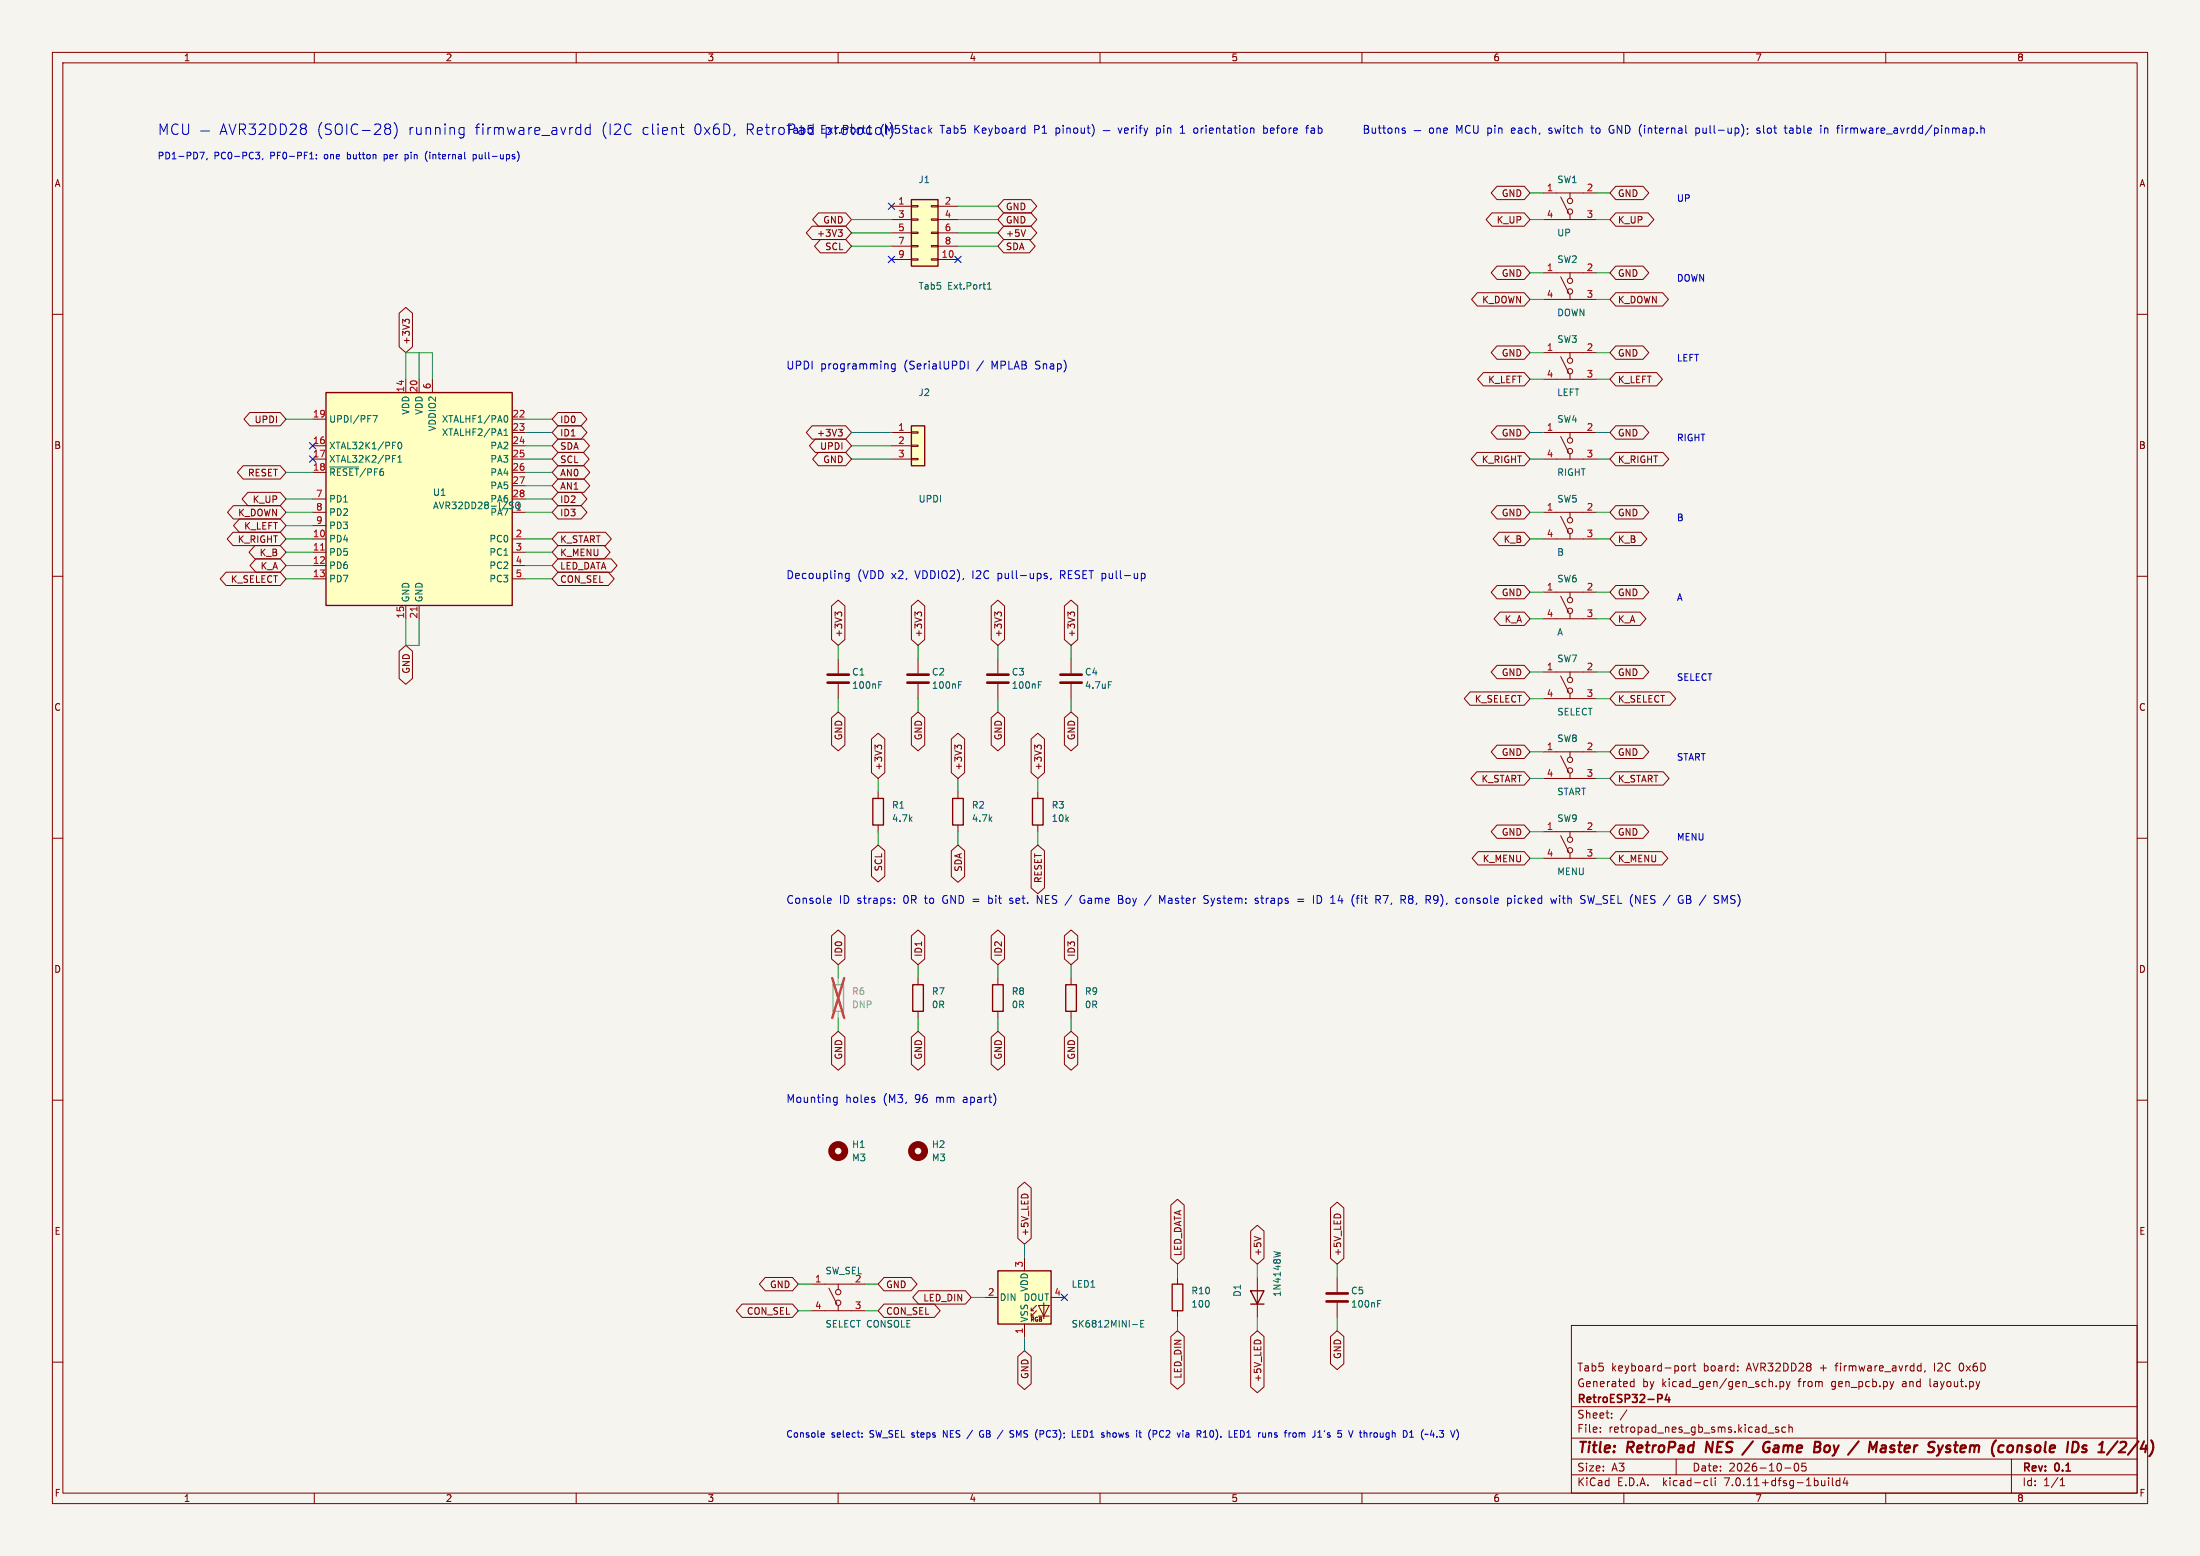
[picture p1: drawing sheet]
<svg xmlns="http://www.w3.org/2000/svg" width="420mm" height="297mm" viewBox="0 0 420 297" stroke-linecap="round" stroke-linejoin="round" font-family="sans-serif">
<path d="M0 0h420v297h-420z" fill="#f5f4ef" stroke="#f5f4ef" stroke-width=".19"/>
<g fill="none" stroke="#840000" stroke-width=".19">
<path d="M10 10h400v277h-400zM12 12h396v273h-396zM60 10v2M110 10v2M160 10v2M210 10v2M260 10v2M310 10v2M360 10v2M170.2 39.4h3.8M174 39.2h1.3v.3h-1.3zM177.8 39.2h1.3v.3h-1.3z"/>
<path d="M179.1 39.4h3.8M191.6 38.1h5.2l1.1 1.3-1.1 1.2h-5.2l-1.1-1.2zM285.8 35.6h5.2l1.1 1.2-1.1 1.3h-5.2l-1.1-1.3zM294.6 36.8h10.2M297.9 37.6l1.6 3M299.7 36.8v1M308.5 35.6h5.2l1.1 1.2-1.1 1.3h-5.2l-1.2-1.3zM10 60h2M76.2 59.8l1.3-1.1 1.2 1.1v6.4l-1.2 1.1-1.3-1.1zM155 43.2h6.4l1.2 1.3-1.2 1.2h-6.4l-1.1-1.2zM156.2 40.6h5.2l1.2 1.3-1.2 1.3h-5.2l-1.1-1.3zM156.6 45.7h4.8l1.2 1.3-1.2 1.3h-4.8l-1.1-1.3z"/>
<path d="M160 43.9h.8l-.4 .4M160.5 44.3l.3 .3v.3l-.3 .2M170.2 49.5h3.8M170.2 41.9h3.8M170.2 44.5h3.8M170.2 47h3.8M174 49.4h1.3v.3h-1.3zM174 46.9h1.3v.2h-1.3zM174 44.3h1.3v.3h-1.3zM174 41.8h1.3v.2h-1.3zM177.8 49.4h1.3v.3h-1.3zM177.8 46.9h1.3v.2h-1.3z"/>
<path d="M177.8 44.3h1.3v.3h-1.3zM177.8 41.8h1.3v.2h-1.3zM179.1 49.5h3.8M179.1 41.9h3.8M179.1 44.5h3.8M179.1 47h3.8M191.6 45.7h4.9l1.1 1.3-1.1 1.3h-4.9l-1.1-1.3zM191.6 43.2h5.2l1.1 1.3-1.1 1.2h-5.2l-1.1-1.2zM191.6 40.6h5.2l1.1 1.3-1.1 1.3h-5.2l-1.1-1.3zM195.8 43.9l-.4 1.2M282 55.9h9l1.1 1.3-1.1 1.2h-9l-1.1-1.2zM284.8 40.6h6.2l1.1 1.3-1.1 1.3h-6.2l-1.1-1.3z"/>
<path d="M285.8 50.8h5.2l1.1 1.3-1.1 1.2h-5.2l-1.1-1.2zM294.6 41.9h10.2M294.6 57.2h10.2M294.6 52.1h10.2M297.9 52.8l1.6 3.1M299.7 40.9v1M299.7 52.1v1M299.7 56.1v1.1M308.5 55.9h8.9l1.1 1.3-1.1 1.2h-8.9l-1.2-1.2zM308.5 40.6h6.1l1.1 1.3-1.1 1.3h-6.1l-1.2-1.3zM308.5 50.8h5.2l1.1 1.3-1.1 1.2h-5.2l-1.2-1.2zM408 60h2"/>
<path d="M47.7 78.7h5.8l1.1 1.3-1.1 1.3h-5.8l-1.1-1.3zM77.4 61.4l-.5-.5v.8M77.4 61.2l.2-.3h.3l.2 .3M77.5 72.4v2.5M80 72.4v2.5M82.5 72.4v2.5M106.5 78.7h4.4l1.2 1.3-1.2 1.3h-4.4l-1.1-1.3zM283.2 71.1h7.8l1.1 1.3-1.1 1.3h-7.8l-1.1-1.3zM285.8 66h5.2l1.1 1.3-1.1 1.3h-5.2l-1.1-1.3zM294.6 72.4h10.2M294.6 67.3h10.2M297.9 68.1l1.6 3"/>
<path d="M299.7 67.3v1M299.7 71.4v1M308.5 66h5.2l1.1 1.3-1.1 1.3h-5.2l-1.2-1.3zM308.5 71.1h7.8l1.1 1.3-1.1 1.3h-7.8l-1.2-1.3zM44.5 96.5h9l1.1 1.3-1.1 1.3h-9l-1.1-1.3zM45.7 99.1h7.8l1.1 1.2-1.1 1.3h-7.8l-1.1-1.3zM46.4 88.9h7.1l1.1 1.3-1.1 1.2h-7.1l-1.1-1.2zM47.3 94h6.2l1.1 1.3-1.1 1.2h-6.2l-1.1-1.2zM59.7 97.8h2.5M59.7 85.1h2.5M59.7 87.6h2.5M59.7 90.2h2.5"/>
<path d="M59.7 80h2.5M59.7 95.3h2.5M97.8 97.8h2.5M97.8 85.1h2.5M97.8 87.6h2.5M97.8 90.2h2.5M97.8 80h2.5M97.8 82.6h2.5M97.8 92.7h2.5M97.8 95.3h2.5M106.5 81.3h4.4l1.2 1.3-1.2 1.2h-4.4l-1.1-1.2zM106.5 83.8h4.9l1.1 1.3-1.1 1.3h-4.9l-1.1-1.3z"/>
<path d="M106.5 91.4h5l1.1 1.3-1.1 1.3h-5l-1.1-1.3zM106.5 86.4h4.9l1.1 1.2-1.1 1.3h-4.9l-1.1-1.3zM106.5 96.5h4.4l1.2 1.3-1.2 1.3h-4.4l-1.1-1.3zM106.5 88.9h5l1.1 1.3-1.1 1.2h-5l-1.1-1.2zM106.5 94h4.4l1.2 1.3-1.2 1.2h-4.4l-1.1-1.2zM155 81.3h6.4l1.2 1.3-1.2 1.2h-6.4l-1.1-1.2zM155.6 83.8h5.8l1.2 1.3-1.2 1.3h-5.8l-1.1-1.3zM156.2 86.4h5.2l1.2 1.2-1.2 1.3h-5.2l-1.1-1.3zM160 82h.8l-.4 .4M160.5 82.4l.3 .3v.3l-.3 .2M170.2 85.1h3.8M170.2 87.6h3.8"/>
<path d="M170.2 82.6h3.8M174 87.5h1.3v.3h-1.3zM174 85h1.3v.2h-1.3zM174 82.4h1.3v.3h-1.3zM282 86.4h9l1.1 1.2-1.1 1.3h-9l-1.1-1.3zM285.8 96.5h5.2l1.1 1.3-1.1 1.3h-5.2l-1.1-1.3zM285.8 81.3h5.2l1.1 1.3-1.1 1.2h-5.2l-1.1-1.2zM294.6 97.8h10.2M294.6 87.6h10.2M294.6 82.6h10.2M297.9 98.6l1.6 3M297.9 83.3l1.6 3.1"/>
<path d="M299.7 82.6v1M299.7 86.6v1M299.7 97.8v1M308.5 96.5h5.2l1.1 1.3-1.1 1.3h-5.2l-1.2-1.3zM308.5 86.4h9l1.1 1.2-1.1 1.3h-9l-1.2-1.3zM308.5 81.3h5.2l1.1 1.3-1.1 1.2h-5.2l-1.2-1.2zM10 110h2M43.2 109.2h10.3l1.1 1.3-1.1 1.3h-10.3l-1.2-1.3zM44.5 101.6h9l1.1 1.3-1.1 1.2h-9l-1.1-1.2zM48.7 104.1h4.8l1.1 1.3-1.1 1.3h-4.8l-1.2-1.3zM48.8 106.7h4.7l1.1 1.3-1.1 1.2h-4.7l-1.1-1.2zM59.7 102.9h2.5"/>
<path d="M59.7 105.4h2.5M59.7 108h2.5M59.7 110.5h2.5M59.7 100.3h2.5M77.5 115.6v2.5M80 115.6v2.5M97.8 102.9h2.5M97.8 105.4h2.5M97.8 108h2.5M97.8 110.5h2.5M106.5 104.1h8.9l1.1 1.3-1.1 1.3h-8.9l-1.1-1.3zM106.5 101.6h9.1l1.1 1.3-1.1 1.2h-9.1l-1.1-1.2z"/>
<path d="M106.5 106.7h10.2l1.1 1.3-1.1 1.2h-10.2l-1.1-1.2zM106.5 109.2h9.6l1.2 1.3-1.2 1.3h-9.6l-1.1-1.3zM158.7 115.7l1.3-1.1 1.3 1.1v6.4l-1.3 1.1-1.3-1.1zM159.9 117.1l.2-.3h.3l.3 .3M159.9 117.2l-.5-.4v.8M174 115.7l1.3-1.1 1.2 1.1v6.4l-1.2 1.1-1.3-1.1zM175.1 117.1l.3-.3h.3l.2 .3M175.1 117.2l-.4-.4v.8M189.2 115.7l1.3-1.1 1.3 1.1v6.4l-1.3 1.1-1.3-1.1zM190.4 117.1l.2-.3h.3l.3 .3M190.4 117.2l-.5-.4v.8M203.2 115.7l1.3-1.1 1.2 1.1v6.4l-1.2 1.1-1.3-1.1z"/>
<path d="M204.4 117.2l-.5-.4v.8M204.4 117.1l.2-.3h.3l.2 .3M285.8 111.8h5.2l1.1 1.2-1.1 1.3h-5.2l-1.1-1.3zM286.1 101.6h4.9l1.1 1.3-1.1 1.2h-4.9l-1.1-1.2zM286.3 116.8h4.7l1.1 1.3-1.1 1.3h-4.7l-1.1-1.3zM294.6 102.9h10.2M294.6 118.1h10.2M294.6 113h10.2M297.9 113.8l1.6 3M299.7 101.9v1M299.7 113v1M299.7 117.1v1"/>
<path d="M308.5 101.6h4.8l1.1 1.3-1.1 1.2h-4.8l-1.2-1.2zM308.5 111.8h5.2l1.1 1.2-1.1 1.3h-5.2l-1.2-1.3zM308.5 116.8h4.6l1.1 1.3-1.1 1.3h-4.6l-1.2-1.3zM408 110h2M76.2 124.3l1.3-1.1 1.2 1.1v5.2l-1.2 1.1-1.3-1.1zM158.7 137l1.3-1.1 1.3 1.1v5.2l-1.3 1.1-1.3-1.1zM160 125.7v2.8M160 130.6v2.8M174 137l1.3-1.1 1.2 1.1v5.2l-1.2 1.1-1.3-1.1zM175.3 125.7v2.8M175.3 130.6v2.8M189.2 137l1.3-1.1 1.3 1.1v5.2l-1.3 1.1-1.3-1.1z"/>
<path d="M190.5 125.7v2.8M190.5 130.6v2.8M203.2 137l1.3-1.1 1.2 1.1v5.2l-1.2 1.1-1.3-1.1zM204.5 125.7v2.8M204.5 130.6v2.8M280.6 132.1h10.4l1.1 1.3-1.1 1.2h-10.4l-1.1-1.2zM285.8 127h5.2l1.1 1.3-1.1 1.2h-5.2l-1.1-1.2zM294.6 133.4h10.2M294.6 128.3h10.2M297.9 129l1.6 3.1M299.7 128.3v1M299.7 132.3v1.1"/>
<path d="M308.5 132.1h10.3l1.1 1.3-1.1 1.2h-10.3l-1.2-1.2zM308.5 127h5.2l1.1 1.3-1.1 1.2h-5.2l-1.2-1.2zM10 160h2M166.4 141.1l1.2-1.1 1.3 1.1v6.4l-1.3 1.1-1.2-1.1zM167.5 142.5l.3-.3h.3l.2 .3M167.5 142.6l-.5-.4v.8M167.6 151.1v1.3M167.6 157.5v1.3M181.6 141.1l1.3-1.1 1.3 1.1v6.4l-1.3 1.1-1.3-1.1zM182.8 142.5l.2-.3h.3l.3 .3M182.8 142.6l-.5-.4v.8M182.9 151.1v1.3"/>
<path d="M182.9 157.5v1.3M196.8 141.1l1.3-1.1 1.3 1.1v6.4l-1.3 1.1-1.3-1.1zM198 142.6l-.5-.4v.8M198 142.5l.2-.3h.3l.3 .3M198.1 151.1v1.3M198.1 157.5v1.3M281.9 147.3h9.1l1.1 1.3-1.1 1.3h-9.1l-1.1-1.3zM285.8 157.5h5.2l1.1 1.3-1.1 1.2h-5.2l-1.1-1.2zM285.8 142.2h5.2l1.1 1.3-1.1 1.3h-5.2l-1.1-1.3zM294.6 158.8h10.2M294.6 148.6h10.2M294.6 143.5h10.2"/>
<path d="M297.9 159.5l1.6 3.1M297.9 144.3l1.6 3M299.7 143.5v1M299.7 147.6v1M299.7 158.8v1M308.5 142.2h5.2l1.1 1.3-1.1 1.3h-5.2l-1.2-1.3zM308.5 147.3h9l1.1 1.3-1.1 1.3h-9l-1.2-1.3zM308.5 157.5h5.2l1.1 1.3-1.1 1.2h-5.2l-1.2-1.2zM408 160h2M158.7 178.6l1.3-1.1 1.3 1.1v4.4l-1.3 1.2-1.3-1.2zM166.4 162.4l1.2-1.1 1.3 1.1v4.8l-1.3 1.2-1.2-1.2zM174 178.6l1.3-1.1 1.2 1.1v4.4l-1.2 1.2-1.3-1.2z"/>
<path d="M181.6 162.4l1.3-1.1 1.3 1.1v4.9l-1.3 1.1-1.3-1.1zM189.2 178.6l1.3-1.1 1.3 1.1v4.4l-1.3 1.2-1.3-1.2zM196.8 162.4l1.3-1.1 1.3 1.1v7.1l-1.3 1.1-1.3-1.1zM203.2 178.6l1.3-1.1 1.2 1.1v4.4l-1.2 1.2-1.3-1.2zM282.2 162.6h8.8l1.1 1.2-1.1 1.3h-8.8l-1.2-1.3zM294.6 163.8h10.2M299.7 162.8v1M308.5 162.6h8.8l1.1 1.2-1.1 1.3h-8.8l-1.2-1.3zM158.7 198l1.3-1.1 1.3 1.1v5.2l-1.3 1.1-1.3-1.1zM174 198l1.3-1.1 1.2 1.1v5.2l-1.2 1.1-1.3-1.1zM175.3 186.7v1.3M175.3 193v1.3"/>
<path d="M189.2 198l1.3-1.1 1.3 1.1v5.2l-1.3 1.1-1.3-1.1zM190.5 186.7v1.3M190.5 193v1.3M203.2 198l1.3-1.1 1.2 1.1v5.2l-1.2 1.1-1.3-1.1zM204.5 186.7v1.3M204.5 193v1.3M10 210h2M408 210h2M194.3 226.8l1.3-1.2 1.3 1.2v9.6l-1.3 1.1-1.3-1.1zM223.5 230l1.3-1.1 1.3 1.1v10.2l-1.3 1.1-1.3-1.1zM238.8 235l1.2-1.1 1.3 1.1v5.2l-1.3 1.1-1.2-1.1zM239.4 236l1.3 .4"/>
<path d="M254 230.6l1.3-1.1 1.2 1.1v9.6l-1.2 1.1-1.3-1.1zM10 260h2M141.7 248.9h9.6l1.1 1.3-1.1 1.3h-9.6l-1.1-1.3zM146.1 243.8h5.2l1.1 1.3-1.1 1.3h-5.2l-1.1-1.3zM154.9 250.2h10.2M154.9 245.1h10.2M158.2 245.9l1.6 3M160 245.1v1M160 249.2v1M168.8 248.9h9.6l1.1 1.3-1.1 1.3h-9.6l-1.2-1.3zM168.8 243.8h5.2l1.1 1.3-1.1 1.3h-5.2l-1.2-1.3zM175.4 246.4h8.9l1.1 1.2-1.1 1.3h-8.9l-1.2-1.3z"/>
<path d="M188 247.6h2.5M194.3 258.9l1.3-1.1 1.3 1.1v5.2l-1.3 1.1-1.3-1.1zM195.6 240v2.6M195.6 252.7v2.6M196.8 251.2h.6M196.8 250.2h.6M197.9 250.2l-1.1 1v-.5M197.9 249.2l-1.1 1v-.5M198.2 249.2h2.1l-1 2zM198.2 251.2h2.1M199.3 248.7v3M200.7 247.6h2.5"/>
<path d="M223.5 255.1l1.3-1.1 1.3 1.1v9l-1.3 1.1-1.3-1.1zM224.8 243.8v1.3M224.8 250.2v1.3M238.8 255.1l1.2-1.1 1.3 1.1v9.6l-1.3 1.1-1.2-1.1zM240 243.8v7.7M254 255.1l1.3-1.1 1.2 1.1v5.2l-1.2 1.1-1.3-1.1zM255.3 243.8v2.8M255.3 248.7v2.8M300 253h108v32h-108zM408 260h2M300 278.5h108M300 274.5h108"/>
<path d="M300 268.5h108M305.5 273.2v.2M305.5 272.5v.1M307.7 270.5v.2M307.7 269.8v.1M310.6 269.1l-1.3 1.9M311.4 264.6h.5M311.4 263.8h.5M311.9 263.2v1.5M320 278.5v3M321.1 260.8l.4-.1 .3 .3-.1 .6-.4 .1-.2-.2M322.4 260.7v1"/>
<path d="M322.9 260.7l-.3 .1-.2 .2M323.2 260.7h.5M323.4 260.2v1.3l.3 .2M331.7 261.5v.2M331.7 260.8v.1M337.5 273.5h1.2M339.1 264.5v.2M339.5 272.5l-.3-.1-.3 .2 .1 .2 .5 .2v.3h-.6M339.8 263.8l.4-.1 .3 .3-.1 .6h-.6M339.8 263.7v1.5M340.9 272.5l-.5-.1-.2 .3 .1 .6h.6M341 263.7l.4 1"/>
<path d="M341.4 264.7l-.4 .5M341.5 272.5l.2-.1 .4 .1 .1 .9M341.5 271.9v1.5M341.7 263.7l-.3 1M342.7 279.4l.2-.1a.8 .8 0 0 1 .5 .7 .8 .8 0 0 1-.5 .8 1 1 0 0 1-.2-1.4zM344.7 279.3h-.7l-.1 .7 .3-.1h.5l.1 .2-.1 .5-.2 .2-.6-.2M361.5 263.7l-.3 1M366.3 260.7l.4 .1M366.7 261.6l-.4 .1M366.7 260.2v1.5M367.5 261.6l-.1 .3M374.1 260.5v.9"/>
<path d="M384 278.5v6.5M60 285v2M110 285v2M160 285v2M210 285v2M260 285v2M300 281.5h108M310 285v2M325.6 282.6l.4 .1M326 283.5l-.4 .1M326.7 282.1v1.3l.2 .2M327.4 282.1v.1"/>
<path d="M327.4 282.6v1M340.7 280.2h1.2M349.1 282.1v.1M349.1 282.6v1M349.8 282.1v1.3l.2 .2M351.2 282.7l-.4-.1-.3 .3 .2 .6h.5M351.2 282.1v1.5M352.2 282l-.3 1.1h.9M352.6 282.6v1M360 285v2M393.3 283.6h.9M393.3 282.5l.4-.4v1.5"/>
<circle cx="299.7" cy="38.4" r=".51"/>
<circle cx="299.7" cy="40.4" r=".51"/>
<circle cx="299.7" cy="55.6" r=".51"/>
<circle cx="299.7" cy="53.6" r=".51"/>
<circle cx="299.7" cy="70.9" r=".51"/>
<circle cx="299.7" cy="68.8" r=".51"/>
<circle cx="299.7" cy="84.1" r=".51"/>
<circle cx="299.7" cy="86.1" r=".51"/>
<circle cx="299.7" cy="99.3" r=".51"/>
<circle cx="299.7" cy="116.6" r=".51"/>
<circle cx="299.7" cy="114.6" r=".51"/>
<circle cx="299.7" cy="101.3" r=".51"/>
<circle cx="299.7" cy="129.8" r=".51"/>
<circle cx="299.7" cy="131.8" r=".51"/>
<circle cx="299.7" cy="145" r=".51"/>
<circle cx="299.7" cy="147.1" r=".51"/>
<circle cx="299.7" cy="162.3" r=".51"/>
<circle cx="299.7" cy="160.3" r=".51"/>
<circle cx="160" cy="248.7" r=".51"/>
<circle cx="160" cy="246.6" r=".51"/>
</g>
<g fill="none" stroke="#840000" stroke-width=".4">
<path d="M325.9 275.2l-.3 2M334.6 275.1l-2 2.6M337.4 276.3h.4l-.1 .7a.73 .73 0 0 1-.8 .1M337.9 275.3a.76 .76 0 0 0-1 .2M349 275.9a.62 .62 0 0 0-.7 .4v.7l.6 .2M359.4 275.9l.6 .1-.1 1.2M359.9 277.1l-.7 .1M360 276.3l-.7 .1M360.8 277.1l.2 .1M371.7 276h.6M371.8 276.5l.5 .1v.3l-.3 .3h-.4M385.2 275.9l-.2 1.3"/>
<path d="M386 276a.57 .57 0 0 0-.8 .1M400.6 277.2h1.1M401.2 275.5l-.4 .3M408.3 275.1l-2.1 2.6"/>
</g>
<path d="M316.5 266.2h.5l.3 .3-.1 .4-.7 .1M318.3 266.1l-.4 1.1h.9M318.6 266.7v1" fill="none" stroke="#840000" stroke-width=".3"/>
<g fill="none" stroke="#840000" stroke-width=".25">
<path d="M174 38.1h5.1v12.7h-5.1zM62.2 74.9h35.6v40.7h-35.6zM174 81.3h2.5v7.6h-2.5zM166.6 152.4h2.1v5.1h-2.1zM181.9 152.4h2v5.1h-2zM197.1 152.4h2v5.1h-2zM174.2 188h2.1v5h-2.1zM189.5 188h2v5h-2zM203.5 188h2v5h-2zM190.5 242.6h10.2v10.1h-10.2zM223.8 245.1h2v5.1h-2zM238.8 246.4h2.5l-1.3 2.5z"/>
<path d="M238.8 248.9h2.5"/>
</g>
<g fill="#ffffc2" stroke="#ffffc2" stroke-width=".19">
<path d="M62.2 74.9h35.6v40.7h-35.6z"/>
<path d="M174 38.1h5.1v12.7h-5.1z"/>
<path d="M174 81.3h2.5v7.6h-2.5z"/>
<path d="M190.5 242.6h10.2v10.1h-10.2z"/>
</g>
<path d="M61.2 105h.7M79.6 115.9v.7" fill="none" stroke="#a90000" stroke-width=".19"/>
<g fill="none" stroke="#006464" stroke-width=".19">
<path d="M188.5 55.2h.7M188.5 54.3l.4-.4v1.3M71.2 79.3h.8l-.5 1.3M96.4 79.4l.1-.1a.68 .68 0 0 1 .5 .7 .68 .68 0 0 1-.5 .6l-.1-.1M63 89.1h5.5M74.9 87.5h.5M74.9 86.9h.6M76 88.2h.7M76 87.3l.3-.4v1.3M76.1 84.5l.2-.1a.68 .68 0 0 1 .4 .6 .68 .68 0 0 1-.4 .7l-.3-.5zM96.2 83.1h.7M96.2 82.2l.4-.3v1.2"/>
<path d="M97.4 96.4l.6 .3M97.4 95.9h.6M98 96.9l-.3 .2-.5-.1M167.8 130.7h.4M167.8 130.1h.6M183 130.7h.4M183 130.1h.6M198.2 130.7h.5M198.2 130.1h.6M211.6 130.1h.6M243.1 238.9l1.3 .3M216.2 252.8h1"/>
<path d="M217.8 252.6h.4M218.4 252h-.6v1.3h.6M263 248.8h.4M263 248.2h.6"/>
</g>
<path d="M158 130.3h4.1M158 128.8h4.1M173.2 130.3h4.1M173.2 128.8h4.1M188.5 130.3h4M188.5 128.8h4M202.4 130.3h4.1M202.4 128.8h4.1M253.2 248.4h4.1M253.2 246.9h4.1" fill="none" stroke="#840000" stroke-width=".51"/>
<path d="M159 188h2v5h-2z" fill="none" stroke="#9c9b98" stroke-width=".25"/>
<path d="M160 186.7v1.3M160 193v1.3" fill="none" stroke="#9c9b98" stroke-width=".19"/>
<path d="M158.9 186.7l2.3 7.6M161.2 186.7l-2.3 7.6" fill="none" stroke="#eb3a3d" stroke-width=".46"/>
<g fill="none" stroke="#840000" stroke-width="1.3">
<circle cx="160" cy="219.7" r="1.27"/>
<circle cx="175.3" cy="219.7" r="1.27"/>
</g>
<g fill="none" stroke="#0000c2" stroke-width=".19">
<path d="M30.6 25.7v-2l.6 1.4 .7-1.4v2M34 23.9a.8 .8 0 0 0-1-.1 .8 .8 0 0 0-.2 1 .75 .75 0 0 0 .4 .8 .75 .75 0 0 0 .8-.1M34.9 23.7v1.6l.3 .4 .6-.1 .2-.3v-1.6M38.1 29.1h.9l-.6 1.2M38.3 25h1.7M39.5 30.3l-.1 .2M42 25.7l.7-2 .6 2M42.2 25.1h.9M43.7 23.7l.7 2 .7-2M45.7 24.7h.8a.54 .54 0 0 0 .4-.5 .54 .54 0 0 0-.4-.5h-.8v2M46.2 24.7l.7 1M47.5 23.7h1.3l-.7 .7a.54 .54 0 0 1 .7 .4v.5l-.2 .3-.8 .1-.3-.2"/>
<path d="M48.8 29.1h.8l-.4 .4 .3 .2 .1 .4-.3 .2h-.3M49.5 23.9l.3-.2 .7 .1a.54 .54 0 0 1 .1 .7l-1.2 1.2h1.3M50.2 30.3l-.1 .2M51.5 23.7a1.05 1.05 0 0 1 1.2 .6 1.05 1.05 0 0 1-.4 1.3l-.8 .1zM53.5 23.7a1.05 1.05 0 0 1 1.2 .6 1.05 1.05 0 0 1-.4 1.3l-.8 .1zM55.4 23.9l.3-.2 .7 .1a.54 .54 0 0 1 .1 .7l-1.2 1.2h1.3M57.7 24.5l-.4 .4 .1 .6 .3 .2 .6-.1 .2-.3-.1-.6-.3-.2M57.7 24.5l-.4-.4 .1-.2 .3-.2 .6 .1 .2 .2-.1 .3-.3 .2M57.7 24.5h.4M59.1 30.3h.8M60.4 30.2v.1M60.4 29.5v.2"/>
<path d="M73.3 29.5v1.3M73.3 30.3h.2M73.5 29.5h-.2M73.8 23.7l.6 .1 .2 .2-.1 .3-.3 .2M73.8 24.5h.4M74.2 24.5l.3 .2 .1 .6-.2 .3-.6 .1M75.2 23.4a2.29 2.29 0 0 1 0 3M77.3 30.3h.4M77.3 29.5v1.3M77.7 29.5h-.4M81.6 28.9a1.46 1.46 0 0 0 0 1.9M88 24.3l.6 .1"/>
<path d="M88.6 25.6l-.6 .1M88.6 24.3v1.7a.55 .55 0 0 1-.7 .3M90.3 29.5h.4l.2 .2-.1 .6h-.5M90.3 29.5v1.3M98.8 28.9a1.49 1.49 0 0 1 0 1.9M110.7 24.3l.2 .1M110.9 23.7v2M110.9 25.6l-.2 .1M112.7 24.4l-.6-.1-.4 .4v.6l.2 .3h.8M112.7 23.7v2M129.8 24.3h.8M130.1 25.4l.1 .2 .4 .1"/>
<path d="M169.9 23.4l.1 .1M177.5 24.9l.4 .5M177.9 24.4l-.6 .6M210.6 24.9h1.3M213.5 24.4l.3 1 .4-1M214.7 24.9l.7-.1-.1-.3-.4-.1-.2 .3v.7h.6M216 24.4v1M216.5 24.4l-.3 .1-.2 .2M217 23.9v.2M217 24.4v1M217.5 24.4h.5M218 23.9l-.3 .3v1.2"/>
<path d="M218.4 24.4l.3 1M218.7 25.4l-.3 .5M219.1 24.4l-.4 1M220.8 25.4h.4M220.8 24.4v1.5M221.2 24.4l-.4 .1M225.3 25.4h.9M225.3 24.4l.4-.5v1.5M228.6 24.6l-.4-.2-.3 .3 .1 .7h.4l.2-.1M241.2 24.5l.5-.1 .3 .3-.2 .7h-.6M241.2 23.9v1.5M249.2 24.4h.6"/>
<path d="M249.8 23.9l-.3 .3v1.2M250.5 24.4l-.2 .1M250.5 24.9a.29 .29 0 0 0-.3 .2 .29 .29 0 0 0 .3 .3M267.7 24.7l.6 .5-.2 .2h-.4M268.2 24.5l-.3-.1-.2 .3M270 24.9h1.2M273 24.6l.2-.2 .4 .2 .1 .6-.2 .2h-.3l-.2-.1zM274.3 24.6l.2-.2 .4 .1 .1 .9M274.3 24.4v1M275.6 24.9l.7-.1-.1-.3-.4-.1-.2 .3 .1 .7h.5M303.7 24.4h.5M307.5 24l-.3 .6v.5l.3 .3"/>
<path d="M323.7 25.4h.6M323.7 24.5h.6M323.7 24.4v1.5M333.6 24.5v.2M333.7 25.4l-.2 .3M336 24.5l-.4-.1-.2 .3 .1 .2 .5 .1v.4h-.6M340.6 24.4h.6M340.8 23.9v1.3l.4 .2M347.6 23.9v.2M347.6 24.4v1M348.3 24.4v1M348.7 24.4l-.4 .2"/>
<path d="M351.7 23.9v.2M351.7 24.4v1M376.7 24.5l.1 .2-.1 .7M377.5 25.3v.1M378.2 24.6l.2-.2 .3 .1 .1 .9M378.2 23.9v1.5M169.5 69.5v.9M170.9 69.4v1.3l-.3 .2h-.4M170.9 69.5l-.4-.1-.3 .3 .1 .7h.6M184.1 69.3v.8M184.8 68.9v1.5M162.1 109.4v1.3l-.3 .2h-.3"/>
<path d="M162.1 109.5l-.4-.1-.3 .3 .1 .7h.6M199.9 109.5l-.4-.1-.2 .3 .1 .2 .5 .1v.4h-.6M200.7 110.4l-.2 .3M217.9 109.5l.4-.1 .3 .3-.1 .7h-.6M158.2 171.4l.4 .1 .1 .3-.7 .1M158.6 172.4h-.4M170.7 172.3v.1M170.7 171.5v.2M188.7 170.9v1.5M188.7 172.4h.2M188.9 171.4l-.2 .1M192.7 172.4h.5"/>
<path d="M193 171.4l-.3 .3 .3 .2M198 172.4v-1.5l.9 1.5M206.8 171.8h.3M206.9 170.9a.75 .75 0 0 0-.7 .8 .75 .75 0 0 0 .6 .7h.2M213.5 170.9h.5l.2 .2 .1 .3-.3 .3M213.5 171.7h.5M214 171.7l.4 .2M214.4 172.2l-.3 .2h-.6M219.7 170.9l-1.2 1.9M221.4 172.4v-1.5l.5 1.1 .5-1.1v1.5M230.1 171.7l.4 .1 .2 .4-.3 .2h-.4M230.1 170.9l.6 .1"/>
<path d="M239.8 171.9l.4 .1v.2l-.2 .2h-.3M239.8 171.4l.4 .1M240.7 171.4h.5M240.9 170.9v1.3l.2 .2M247.7 171.7h1.2M247.7 172.1h1.2M250.7 170.9v1.5M251.5 172.4v-1.5a.78 .78 0 0 1 .8 .6 .78 .78 0 0 1-.5 .9M260 170.9v.2M260 171.4v1M264 170.9h1l-.6 1.5M269.2 170.9h.3l.2 .3-.2 .4"/>
<path d="M269.2 171.6h.3M269.5 171.6l.2 .1v.5l-.2 .2h-.3M274.2 170.9l.3 .2a1.22 1.22 0 0 1-.3 1.3M274.5 171.6l-.3 .3M279.9 171.5l.1 .2-.1 .7M280.7 171.4v1M280.7 171.5v.1M289.2 170.9v.2M290.5 171.5l-.4-.1-.3 .3 .2 .7h.5M298.2 171.4h.6M298.5 170.9v1.3l.3 .2M304.4 170.9l-.4 1.5"/>
<path d="M304.6 172.6h1.1M320.7 172.4h.5M321 171.8h.3M321.1 170.9l-.4 .1M331.2 171l-.5-.1-.3 .3 .1 .4 .7 .3v.4l-.2 .1h-.6M159.2 210.3l.2 .1h.4M159.8 209.4v1.3l-.3 .2h-.3M159.8 209.5l-.4-.1-.2 .2M167 210v.4M156.9 273.5h.4l.1 .3-.6 .1M157.3 274.3h-.4M164.6 274.2v.1"/>
<path d="M164.6 273.5v.2M187.4 273.1a.68 .68 0 0 0-.4 .6 .68 .68 0 0 0 .4 .6M193.5 273.1h-.5l-.1 .1v.3l.5 .3 .1 .3-.2 .2h-.5M204.7 273.1v1.2h.6M205.7 273.7h.5M206.3 273.1h-.6v1.2h.6M211.4 273.1v1.2M211.7 273.5l-.3 .1M217.4 273.5h.5M217.7 274.3h.2M220.1 273.1h.5l.3 .2-.2 .4h-.6M226.8 273.5h-.4"/>
<path d="M226.8 273.8h-.3l-.1 .2v.3h.4M229.7 274.3h.8M235.7 274.3h.6M235.7 273.1h.6M235.7 273.7h.4M237.1 273.1h-.3v1.2h.3M242.2 273.6l.2-.1h.3v.8M242.2 273.5v.8M247.2 273.5l.3 .2v.4l-.3 .2M252.9 273.1l-.1 .2M253.4 274.3h.4M253.6 273.5l-.2 .2 .2 .2"/>
<path d="M257.4 273.1l.5 1.2 .4-1.2M260.6 273.5l.4 .2M271.7 272.9a1.46 1.46 0 0 0 0 1.9M274.8 274.2l.5 .1M274.8 273.1h.8l-.4 .4h.1"/>
</g>
<g fill="none" stroke="#009600" stroke-width=".19">
<path d="M182.9 39.4h7.6M292.1 36.8h2.5M304.8 36.8h2.5M162.6 41.9h7.6M162.6 44.5h7.6M162.6 47h7.6M182.9 41.9h7.6M182.9 44.5h7.6M182.9 47h7.6M292.1 41.9h2.5M292.1 57.2h2.5M292.1 52.1h2.5"/>
<path d="M304.8 41.9h2.5M304.8 57.2h2.5M304.8 52.1h2.5M77.5 72.4v-5.1h5v5.1M80 67.3v5.1M292.1 72.4h2.5M292.1 67.3h2.5M304.8 72.4h2.5M304.8 67.3h2.5M54.6 95.3h5.1M54.6 97.8h5.1M54.6 90.2h5.1"/>
<path d="M54.6 80h5.1M100.3 87.6h5.1M100.3 95.3h5.1M100.3 97.8h5.1M100.3 90.2h5.1M100.3 82.6h5.1M100.3 92.7h5.1M100.3 80h5.1M100.3 85.1h5.1M162.6 87.6h7.6M162.6 82.6h7.6M162.6 85.1h7.6"/>
<path d="M292.1 87.6h2.5M292.1 97.8h2.5M292.1 82.6h2.5M304.8 87.6h2.5M304.8 97.8h2.5M304.8 82.6h2.5M54.6 102.9h5.1M54.6 100.3h5.1M54.6 110.5h5.1M54.6 105.4h5.1M54.6 108h5.1M77.5 118.1v5.1h2.5v-5.1"/>
<path d="M100.3 102.9h5.1M100.3 110.5h5.1M100.3 105.4h5.1M100.3 108h5.1M292.1 102.9h2.5M292.1 113h2.5M292.1 118.1h2.5M304.8 102.9h2.5M304.8 113h2.5M304.8 118.1h2.5M160 123.2v2.5M160 133.4v2.5"/>
<path d="M175.3 123.2v2.5M175.3 133.4v2.5M190.5 123.2v2.5M190.5 133.4v2.5M204.5 123.2v2.5M204.5 133.4v2.5M292.1 133.4h2.5M292.1 128.3h2.5M304.8 133.4h2.5M304.8 128.3h2.5M167.6 148.6v2.5M167.6 158.8v2.5"/>
<path d="M182.9 148.6v2.5M182.9 158.8v2.5M198.1 148.6v2.5M198.1 158.8v2.5M292.1 158.8h2.5M292.1 143.5h2.5M292.1 148.6h2.5M304.8 158.8h2.5M304.8 143.5h2.5M304.8 148.6h2.5M292.1 163.8h2.5M304.8 163.8h2.5"/>
<path d="M160 184.2v2.5M160 194.3v2.6M175.3 184.2v2.5M175.3 194.3v2.6M190.5 184.2v2.5M190.5 194.3v2.6M204.5 184.2v2.5M204.5 194.3v2.6M195.6 237.5v2.5M152.4 245.1h2.5M152.4 250.2h2.5M165.1 245.1h2.5"/>
<path d="M165.1 250.2h2.5M185.4 247.6h2.6M195.6 255.3v2.5M224.8 241.3v2.5M224.8 251.5v2.5M240 241.3v2.5M240 251.5v2.5M255.3 241.3v2.5M255.3 251.5v2.5"/>
</g>
<path d="M169.6 38.8l1.2 1.2M170.8 38.8l-1.2 1.2M169.6 48.9l1.2 1.2M170.8 48.9l-1.2 1.2M182.3 48.9l1.2 1.2M183.5 48.9l-1.2 1.2M59.1 84.5l1.2 1.2M59.1 87l1.2 1.2M60.3 84.5l-1.2 1.2M60.3 87l-1.2 1.2M202.6 247l1.2 1.3M203.8 247l-1.2 1.3" fill="none" stroke="#000084" stroke-width=".19"/>
<g font-size="2.8" fill="#0000c2">
<text x="60.5" y="26">(SOIC-28)</text>
<text x="77.9" y="26">running</text>
<text x="90.8" y="26">firmware_avrdd</text>
<text x="114.9" y="26">(I2C</text>
<text x="122.7" y="26">client</text>
<text x="132.6" y="26">0x6D,</text>
<text x="142.6" y="26">RetroPad</text>
<text x="157.7" y="26">protocol)</text>
</g>
<g font-size="2.8" fill="#840000">
<text x="301" y="277.9">Title:</text>
<text x="310.6" y="277.9">RetroPad</text>
<text x="326.5" y="277.9">NES</text>
<text x="334.6" y="277.9">/</text>
<text x="339" y="277.9">Game</text>
<text x="349.6" y="277.9">Boy</text>
<text x="357.2" y="277.9">/</text>
<text x="361.6" y="277.9">Master</text>
<text x="373.8" y="277.9">System</text>
<text x="386.7" y="277.9">(console</text>
<text x="401.8" y="277.9">IDs</text>
<text x="408.7" y="277.9">1/2/4)</text>
</g>
<g font-size="2.1" fill="#0000c2">
<text x="150" y="25.7">Tab5</text>
<text x="156.6" y="25.7">Ext.Port1</text>
<text x="168.1" y="25.7">(M5Stack</text>
<text x="179.7" y="25.7">Tab5</text>
<text x="186.3" y="25.7">Keyboard</text>
<text x="197.9" y="25.7">P1</text>
<text x="202.1" y="25.7">pinout)</text>
<text x="221.8" y="25.7">pin</text>
<text x="229.2" y="25.7">orientation</text>
<text x="242.7" y="25.7">before</text>
<text x="251" y="25.7">fab</text>
<text x="260" y="25.7">Buttons</text>
<text x="278.1" y="25.7">MCU pin</text>
<text x="288.9" y="25.7">each,</text>
<text x="296.2" y="25.7">switch</text>
<text x="304.5" y="25.7">to</text>
<text x="308" y="25.7">GND (internal</text>
<text x="324.9" y="25.7">pull-up);</text>
<text x="336.7" y="25.7">slot</text>
<text x="342.2" y="25.7">table</text>
<text x="349.2" y="25.7">in</text>
<text x="352.6" y="25.7">firmware_avrdd/pinmap.h</text>
<text x="150" y="70.7">UPDI</text>
<text x="156.6" y="70.7">programming</text>
<text x="172.6" y="70.7">(SerialUPDI</text>
<text x="186.7" y="70.7">/</text>
<text x="189.6" y="70.7">MPLAB Snap)</text>
<text x="150" y="110.7">Decoupling</text>
<text x="163.7" y="110.7">(VDD</text>
<text x="170.2" y="110.7">x2,</text>
<text x="174.9" y="110.7">VDDIO2),</text>
<text x="185.9" y="110.7">I2C</text>
<text x="190.9" y="110.7">pull-ups,</text>
<text x="202.9" y="110.7">RESET pull-up</text>
<text x="150" y="172.7">Console</text>
<text x="160.2" y="172.7">ID straps:</text>
<text x="172.6" y="172.7">0R</text>
<text x="176.8" y="172.7">to</text>
<text x="180.4" y="172.7">GND =</text>
<text x="189.4" y="172.7">bit</text>
<text x="193.6" y="172.7">set.</text>
<text x="199" y="172.7">NES /</text>
<text x="207.5" y="172.7">Game</text>
<text x="215" y="172.7">Boy</text>
<text x="223.1" y="172.7">Master</text>
<text x="231.8" y="172.7">System:</text>
<text x="241.7" y="172.7">straps</text>
<text x="250" y="172.7">=</text>
<text x="253.1" y="172.7">ID 14</text>
<text x="260.8" y="172.7">(fit</text>
<text x="265.5" y="172.7">R7,</text>
<text x="270.5" y="172.7">R8,</text>
<text x="275.4" y="172.7">R9),</text>
<text x="281.3" y="172.7">console</text>
<text x="291.3" y="172.7">picked</text>
<text x="299.8" y="172.7">with</text>
<text x="305.6" y="172.7">SW_SEL (NES</text>
<text x="321.8" y="172.7">/</text>
<text x="324.7" y="172.7">GB /</text>
<text x="331.9" y="172.7">SMS)</text>
<text x="150" y="210.7">Mounting</text>
<text x="161.4" y="210.7">holes</text>
<text x="168.7" y="210.7">(M3,</text>
<text x="174.8" y="210.7">96</text>
<text x="179" y="210.7">mm</text>
<text x="184.3" y="210.7">apart)</text>
</g>
<g font-size="2.1" fill="#840000">
<text x="301" y="262">Tab5</text>
<text x="307.6" y="262">keyboard-port</text>
<text x="325.2" y="262">board:</text>
<text x="333.6" y="262">AVR32DD28</text>
<text x="347.7" y="262">+</text>
<text x="350.8" y="262">firmware_avrdd,</text>
<text x="369.8" y="262">I2C</text>
<text x="374.7" y="262">0x6D</text>
<text x="301" y="268.2">RetroESP32-P4</text>
<text x="301" y="265">Generated</text>
<text x="313.5" y="265">by</text>
<text x="317.3" y="265">kicad_gen/gen_sch.py</text>
<text x="343.5" y="265">from</text>
<text x="349.9" y="265">gen_pcb.py</text>
<text x="363.6" y="265">and</text>
<text x="368.9" y="265">layout.py</text>
<text x="301" y="273.7">File:</text>
<text x="301" y="271">Sheet:</text>
<text x="307.1" y="273.7">retropad_nes_gb_sms.kicad_sch</text>
<text x="301" y="281.1">Size:</text>
<text x="307.6" y="281.1">A3</text>
<text x="323" y="281.1">Date:</text>
<text x="330" y="281.1">2026-10-05</text>
<text x="386" y="281.3">Rev:</text>
<text x="392.4" y="281.3">0.1</text>
<text x="301" y="283.9">KiCad</text>
<text x="308.7" y="283.9">E.D.A.</text>
<text x="317.6" y="283.9">kicad-cli</text>
<text x="329.5" y="283.9">7.0.11+dfsg-1build4</text>
<text x="386" y="283.9">Id:</text>
<text x="390.1" y="283.9">1/1</text>
</g>
<g font-size="1.8" fill="#840000">
<text x="35" y="11.9">1</text>
<text x="85" y="11.9">2</text>
<text x="135" y="11.9">3</text>
<text x="185" y="11.9">4</text>
<text x="235" y="11.9">5</text>
<text x="285" y="11.9">6</text>
<text x="335" y="11.9">7</text>
<text x="385" y="11.9">8</text>
<text x="10.3" y="35.9">A</text>
<text x="408.3" y="35.9">A</text>
<text x="191.9" y="40.3">GND</text>
<text x="286.6" y="37.8">GND</text>
<text x="308.8" y="37.8">GND</text>
<text x="155.8" y="45.4">+3V3</text>
<text x="157.1" y="42.9">GND</text>
<text x="157.4" y="47.9">SCL</text>
<text x="191.9" y="47.9">SDA</text>
<text x="191.9" y="45.4">+5V</text>
<text x="191.9" y="42.9">GND</text>
<text x="285.6" y="42.9">K_UP</text>
<text x="308.8" y="42.9">K_UP</text>
<text x="286.6" y="53">GND</text>
<text x="308.8" y="53">GND</text>
<text x="282.8" y="58.1">K_DOWN</text>
<text x="308.8" y="58.1">K_DOWN</text>
<text x="78.4" y="65.9" transform="rotate(-90 78.4 65.9)">+3V3</text>
<text x="286.6" y="68.3">GND</text>
<text x="308.8" y="68.3">GND</text>
<text x="284" y="73.3">K_LEFT</text>
<text x="308.8" y="73.3">K_LEFT</text>
<text x="48.5" y="81">UPDI</text>
<text x="106.8" y="83.5">ID1</text>
<text x="106.8" y="81">ID0</text>
<text x="155.8" y="83.5">+3V3</text>
<text x="286.6" y="83.5">GND</text>
<text x="308.8" y="83.5">GND</text>
<text x="10.3" y="85.9">B</text>
<text x="106.8" y="86">SDA</text>
<text x="106.8" y="88.6">SCL</text>
<text x="156.5" y="86">UPDI</text>
<text x="157.1" y="88.6">GND</text>
<text x="282.8" y="88.6">K_RIGHT</text>
<text x="308.8" y="88.6">K_RIGHT</text>
<text x="408.2" y="85.9">B</text>
<text x="47.2" y="91.1">RESET</text>
<text x="106.8" y="93.7">AN1</text>
<text x="106.8" y="91.1">AN0</text>
<text x="45.4" y="98.7">K_DOWN</text>
<text x="46.5" y="101.3">K_LEFT</text>
<text x="48.1" y="96.2">K_UP</text>
<text x="106.8" y="98.7">ID3</text>
<text x="106.8" y="96.2">ID2</text>
<text x="286.6" y="98.7">GND</text>
<text x="308.8" y="98.7">GND</text>
<text x="45.3" y="103.8">K_RIGHT</text>
<text x="49.5" y="106.4">K_B</text>
<text x="106.8" y="106.4">K_MENU</text>
<text x="106.8" y="103.8">K_START</text>
<text x="287" y="103.8">K_B</text>
<text x="308.8" y="103.8">K_B</text>
<text x="44" y="111.4">K_SELECT</text>
<text x="49.7" y="108.9">K_A</text>
<text x="106.8" y="108.9">LED_DATA</text>
<text x="106.8" y="111.4">CON_SEL</text>
<text x="286.6" y="114">GND</text>
<text x="308.8" y="114">GND</text>
<text x="287.1" y="119.1">K_A</text>
<text x="308.8" y="119.1">K_A</text>
<text x="161" y="121.8" transform="rotate(-90 161 121.8)">+3V3</text>
<text x="176.2" y="121.8" transform="rotate(-90 176.2 121.8)">+3V3</text>
<text x="191.5" y="121.8" transform="rotate(-90 191.5 121.8)">+3V3</text>
<text x="205.4" y="121.8" transform="rotate(-90 205.4 121.8)">+3V3</text>
<text x="78.4" y="128.7" transform="rotate(-90 78.4 128.7)">GND</text>
<text x="286.6" y="129.2">GND</text>
<text x="308.8" y="129.2">GND</text>
<text x="10.3" y="135.9">C</text>
<text x="281.5" y="134.3">K_SELECT</text>
<text x="308.8" y="134.3">K_SELECT</text>
<text x="408.2" y="135.9">C</text>
<text x="161" y="141.4" transform="rotate(-90 161 141.4)">GND</text>
<text x="176.2" y="141.4" transform="rotate(-90 176.2 141.4)">GND</text>
<text x="191.5" y="141.4" transform="rotate(-90 191.5 141.4)">GND</text>
<text x="205.4" y="141.4" transform="rotate(-90 205.4 141.4)">GND</text>
<text x="168.6" y="147.2" transform="rotate(-90 168.6 147.2)">+3V3</text>
<text x="183.8" y="147.2" transform="rotate(-90 183.8 147.2)">+3V3</text>
<text x="199.1" y="147.2" transform="rotate(-90 199.1 147.2)">+3V3</text>
<text x="282.7" y="149.5">K_START</text>
<text x="286.6" y="144.5">GND</text>
<text x="308.8" y="144.5">GND</text>
<text x="308.8" y="149.5">K_START</text>
<text x="286.6" y="159.7">GND</text>
<text x="308.8" y="159.7">GND</text>
<text x="168.6" y="166.4" transform="rotate(-90 168.6 166.4)">SCL</text>
<text x="183.8" y="166.5" transform="rotate(-90 183.8 166.5)">SDA</text>
<text x="283" y="164.8">K_MENU</text>
<text x="308.8" y="164.8">K_MENU</text>
<text x="199.1" y="168.7" transform="rotate(-90 199.1 168.7)">RESET</text>
<text x="10.3" y="185.9">D</text>
<text x="161" y="182.7" transform="rotate(-90 161 182.7)">ID0</text>
<text x="176.2" y="182.7" transform="rotate(-90 176.2 182.7)">ID1</text>
<text x="191.5" y="182.7" transform="rotate(-90 191.5 182.7)">ID2</text>
<text x="205.4" y="182.7" transform="rotate(-90 205.4 182.7)">ID3</text>
<text x="408.2" y="185.9">D</text>
<text x="161" y="202.4" transform="rotate(-90 161 202.4)">GND</text>
<text x="176.2" y="202.4" transform="rotate(-90 176.2 202.4)">GND</text>
<text x="191.5" y="202.4" transform="rotate(-90 191.5 202.4)">GND</text>
<text x="205.4" y="202.4" transform="rotate(-90 205.4 202.4)">GND</text>
<text x="10.3" y="235.9">E</text>
<text x="196.5" y="236.1" transform="rotate(-90 196.5 236.1)">+5V_LED</text>
<text x="225.7" y="239.9" transform="rotate(-90 225.7 239.9)">LED_DATA</text>
<text x="241" y="239.9" transform="rotate(-90 241 239.9)">+5V</text>
<text x="256.2" y="239.9" transform="rotate(-90 256.2 239.9)">+5V_LED</text>
<text x="408.3" y="235.9">E</text>
<text x="142.5" y="251.1">CON_SEL</text>
<text x="146.9" y="246.1">GND</text>
<text x="169.1" y="251.1">CON_SEL</text>
<text x="169.1" y="246.1">GND</text>
<text x="176.2" y="248.6">LED_DIN</text>
<text x="196.5" y="263.3" transform="rotate(-90 196.5 263.3)">GND</text>
<text x="225.7" y="263.3" transform="rotate(-90 225.7 263.3)">LED_DIN</text>
<text x="241" y="263.9" transform="rotate(-90 241 263.9)">+5V_LED</text>
<text x="256.2" y="259.5" transform="rotate(-90 256.2 259.5)">GND</text>
<text x="10.3" y="285.9">F</text>
<text x="35" y="286.9">1</text>
<text x="85" y="286.9">2</text>
<text x="135" y="286.9">3</text>
<text x="185" y="286.9">4</text>
<text x="235" y="286.9">5</text>
<text x="285" y="286.9">6</text>
<text x="335" y="286.9">7</text>
<text x="385" y="286.9">8</text>
<text x="408.3" y="285.9">F</text>
</g>
<g font-size="1.8" fill="#0000c2">
<text x="30" y="30.6">PD1-PD7,</text>
<text x="40.8" y="30.6">PC0-PC3,</text>
<text x="51.7" y="30.6">PF0-PF1:</text>
<text x="62.2" y="30.6">one</text>
<text x="66.7" y="30.6">button</text>
<text x="74" y="30.6">per</text>
<text x="78.1" y="30.6">pin</text>
<text x="82.2" y="30.6">(internal</text>
<text x="91.6" y="30.6">pull-ups)</text>
<text x="320" y="38.7">UP</text>
<text x="320" y="54">DOWN</text>
<text x="320" y="69.2">LEFT</text>
<text x="320" y="84.4">RIGHT</text>
<text x="320" y="99.7">B</text>
<text x="320" y="114.9">A</text>
<text x="320" y="130.2">SELECT</text>
<text x="320" y="145.4">START</text>
<text x="320" y="160.6">MENU</text>
<text x="150" y="274.6">Console</text>
<text x="158.7" y="274.6">select:</text>
<text x="166.1" y="274.6">SW_SEL steps</text>
<text x="180.5" y="274.6">NES /</text>
<text x="187.9" y="274.6">GB /</text>
<text x="194.1" y="274.6">SMS (PC3);</text>
<text x="206.3" y="274.6">LED1</text>
<text x="212.2" y="274.6">shows</text>
<text x="219" y="274.6">it</text>
<text x="221.5" y="274.6">(PC2</text>
<text x="227.3" y="274.6">via</text>
<text x="231.2" y="274.6">R10).</text>
<text x="237.5" y="274.6">LED1</text>
<text x="243.3" y="274.6">runs</text>
<text x="248.6" y="274.6">from</text>
<text x="254.1" y="274.6">J1's</text>
<text x="259.1" y="274.6">5</text>
<text x="261.5" y="274.6">V through</text>
<text x="272.2" y="274.6">D1</text>
<text x="275.8" y="274.6">(~4.3</text>
</g>
<g font-size="1.8" fill="#006464">
<text x="175.3" y="35.2">J1</text>
<text x="297.2" y="35.2">SW1</text>
<text x="297.2" y="45.3">UP</text>
<text x="297.2" y="50.4">SW2</text>
<text x="175.3" y="55.5">Tab5</text>
<text x="180.9" y="55.5">Ext.Port1</text>
<text x="297.2" y="60.6">DOWN</text>
<text x="297.2" y="65.6">SW3</text>
<text x="175.3" y="75.8">J2</text>
<text x="297.2" y="75.8">LEFT</text>
<text x="62.7" y="80.9">UPDI/PF7</text>
<text x="78.3" y="79.3" transform="rotate(-90 78.3 79.3)">VDD</text>
<text x="80.9" y="79.3" transform="rotate(-90 80.9 79.3)">VDD</text>
<text x="83.4" y="82.4" transform="rotate(-90 83.4 82.4)">VDDIO2</text>
<text x="84.3" y="80.9">XTALHF1/PA0</text>
<text x="84.3" y="83.4">XTALHF2/PA1</text>
<text x="297.2" y="80.9">SW4</text>
<text x="62.7" y="86">XTAL32K1/PF0</text>
<text x="62.7" y="88.5">XTAL32K2/PF1</text>
<text x="93.5" y="86">PA2</text>
<text x="93.5" y="88.5">PA3</text>
<text x="62.7" y="91">~{RESET}/PF6</text>
<text x="82.6" y="94.8">U1</text>
<text x="93.5" y="91">PA4</text>
<text x="93.5" y="93.6">PA5</text>
<text x="297.2" y="91">RIGHT</text>
<text x="62.7" y="96.1">PD1</text>
<text x="62.7" y="98.7">PD2</text>
<text x="62.7" y="101.2">PD3</text>
<text x="82.6" y="97.4">AVR32DD28-I/SO</text>
<text x="93.5" y="98.7">PA7</text>
<text x="93.5" y="96.1">PA6</text>
<text x="98.4" y="97.5">1</text>
<text x="175.3" y="96.1">UPDI</text>
<text x="297.2" y="96.1">SW5</text>
<text x="62.7" y="103.7">PD4</text>
<text x="62.7" y="106.3">PD5</text>
<text x="93.3" y="103.7">PC0</text>
<text x="93.3" y="106.3">PC1</text>
<text x="297.2" y="106.3">B</text>
<text x="62.7" y="108.8">PD6</text>
<text x="62.7" y="111.4">PD7</text>
<text x="93.3" y="108.8">PC2</text>
<text x="93.3" y="111.4">PC3</text>
<text x="297.2" y="111.4">SW6</text>
<text x="78.3" y="115.1" transform="rotate(-90 78.3 115.1)">GND</text>
<text x="80.9" y="115.1" transform="rotate(-90 80.9 115.1)">GND</text>
<text x="297.2" y="121.5">A</text>
<text x="162.6" y="129.1">C1</text>
<text x="162.6" y="131.7">100nF</text>
<text x="177.8" y="129.1">C2</text>
<text x="177.8" y="131.7">100nF</text>
<text x="193" y="129.1">C3</text>
<text x="193" y="131.7">100nF</text>
<text x="207" y="129.1">C4</text>
<text x="207" y="131.7">4.7uF</text>
<text x="297.2" y="126.6">SW7</text>
<text x="297.2" y="136.8">SELECT</text>
<text x="297.2" y="141.8">SW8</text>
<text x="170.2" y="154.5">R1</text>
<text x="185.4" y="154.5">R2</text>
<text x="200.7" y="154.5">R3</text>
<text x="297.2" y="152">START</text>
<text x="170.2" y="157.1">4.7k</text>
<text x="185.4" y="157.1">4.7k</text>
<text x="200.7" y="157.1">10k</text>
<text x="297.2" y="157.1">SW9</text>
<text x="297.2" y="167.2">MENU</text>
<text x="177.8" y="190.1">R7</text>
<text x="193" y="190.1">R8</text>
<text x="207" y="190.1">R9</text>
<text x="177.8" y="192.6">0R</text>
<text x="193" y="192.6">0R</text>
<text x="207" y="192.6">0R</text>
<text x="162.6" y="221.8">M3</text>
<text x="162.6" y="219.3">H1</text>
<text x="177.8" y="221.8">M3</text>
<text x="177.8" y="219.3">H2</text>
<text x="157.5" y="243.4">SW_SEL</text>
<text x="163.1" y="244.9">2</text>
<text x="204.5" y="246">LED1</text>
<text x="190.8" y="248.5">DIN</text>
<text x="195.3" y="248.5">DOUT</text>
<text x="196.4" y="246.7" transform="rotate(-90 196.4 246.7)">VDD</text>
<text x="227.3" y="249.8">100</text>
<text x="227.3" y="247.2">R10</text>
<text x="237.1" y="247.6" transform="rotate(-90 237.1 247.6)">D1</text>
<text x="244.7" y="247.6" transform="rotate(-90 244.7 247.6)">1N4148W</text>
<text x="257.8" y="247.2">C5</text>
<text x="257.8" y="249.8">100nF</text>
<text x="157.5" y="253.6">SELECT CONSOLE</text>
<text x="196.4" y="252.5" transform="rotate(-90 196.4 252.5)">VSS</text>
<text x="204.5" y="253.6">SK6812MINI-E</text>
</g>
<g font-size="1.8" fill="#a90000">
<text x="171.4" y="39.1">1</text>
<text x="171.4" y="41.7">3</text>
<text x="180.3" y="39.1">2</text>
<text x="180.3" y="41.7">4</text>
<text x="295.2" y="36.6">1</text>
<text x="295.2" y="41.7">4</text>
<text x="302.8" y="36.6">2</text>
<text x="302.8" y="41.7">3</text>
<text x="171.4" y="44.2">5</text>
<text x="171.4" y="46.7">7</text>
<text x="180.3" y="44.2">6</text>
<text x="180.3" y="46.7">8</text>
<text x="171.4" y="49.3">9</text>
<text x="179.7" y="49.3">10</text>
<text x="295.2" y="51.8">1</text>
<text x="302.8" y="51.8">2</text>
<text x="295.2" y="56.9">4</text>
<text x="302.8" y="56.9">3</text>
<text x="295.2" y="67.1">1</text>
<text x="302.8" y="67.1">2</text>
<text x="77.2" y="75" transform="rotate(-90 77.2 75)">14</text>
<text x="79.8" y="75" transform="rotate(-90 79.8 75)">20</text>
<text x="82.3" y="74.4" transform="rotate(-90 82.3 74.4)">6</text>
<text x="295.2" y="72.1">4</text>
<text x="302.8" y="72.1">3</text>
<text x="59.6" y="79.8">19</text>
<text x="97.7" y="79.8">22</text>
<text x="97.7" y="82.3">23</text>
<text x="171.4" y="82.3">1</text>
<text x="295.2" y="82.3">1</text>
<text x="302.8" y="82.3">2</text>
<text x="59.6" y="84.8">16</text>
<text x="59.6" y="87.4">17</text>
<text x="59.6" y="89.9">18</text>
<text x="97.7" y="84.8">24</text>
<text x="97.7" y="87.4">25</text>
<text x="97.7" y="89.9">26</text>
<text x="171.4" y="84.8">2</text>
<text x="171.4" y="87.4">3</text>
<text x="295.2" y="87.4">4</text>
<text x="302.8" y="87.4">3</text>
<text x="60.3" y="95">7</text>
<text x="97.7" y="92.5">27</text>
<text x="97.7" y="95">28</text>
<text x="60.3" y="97.5">8</text>
<text x="60.3" y="100.1">9</text>
<text x="295.2" y="97.5">1</text>
<text x="302.8" y="97.5">2</text>
<text x="59.6" y="102.6">10</text>
<text x="59.6" y="105.2">11</text>
<text x="59.6" y="107.7">12</text>
<text x="98.4" y="102.6">2</text>
<text x="98.4" y="105.2">3</text>
<text x="98.4" y="107.7">4</text>
<text x="295.2" y="102.6">4</text>
<text x="302.8" y="102.6">3</text>
<text x="59.6" y="110.2">13</text>
<text x="98.4" y="110.2">5</text>
<text x="295.2" y="112.8">1</text>
<text x="302.8" y="112.8">2</text>
<text x="77.2" y="118.2" transform="rotate(-90 77.2 118.2)">15</text>
<text x="79.8" y="118.2" transform="rotate(-90 79.8 118.2)">21</text>
<text x="295.2" y="117.9">4</text>
<text x="302.8" y="117.9">3</text>
<text x="295.2" y="128">1</text>
<text x="302.8" y="128">2</text>
<text x="295.2" y="133.1">4</text>
<text x="302.8" y="133.1">3</text>
<text x="295.2" y="143.3">1</text>
<text x="302.8" y="143.3">2</text>
<text x="295.2" y="148.3">4</text>
<text x="302.8" y="148.3">3</text>
<text x="295.2" y="158.5">1</text>
<text x="302.8" y="158.5">2</text>
<text x="295.2" y="163.6">4</text>
<text x="302.8" y="163.6">3</text>
<text x="155.5" y="244.9">1</text>
<text x="195.3" y="242" transform="rotate(-90 195.3 242)">3</text>
<text x="155.5" y="249.9">4</text>
<text x="163.1" y="249.9">3</text>
<text x="188.5" y="247.4">2</text>
<text x="201.2" y="247.4">4</text>
<text x="195.3" y="254.7" transform="rotate(-90 195.3 254.7)">1</text>
</g>
<g font-size="1.8" fill="#939391">
<text x="162.6" y="190.1">R6</text>
<text x="162.6" y="192.6">DNP</text>
</g>
<text font-size="1.1" fill="#840000" x="196.7" y="252.4">RGB</text>
</svg>
